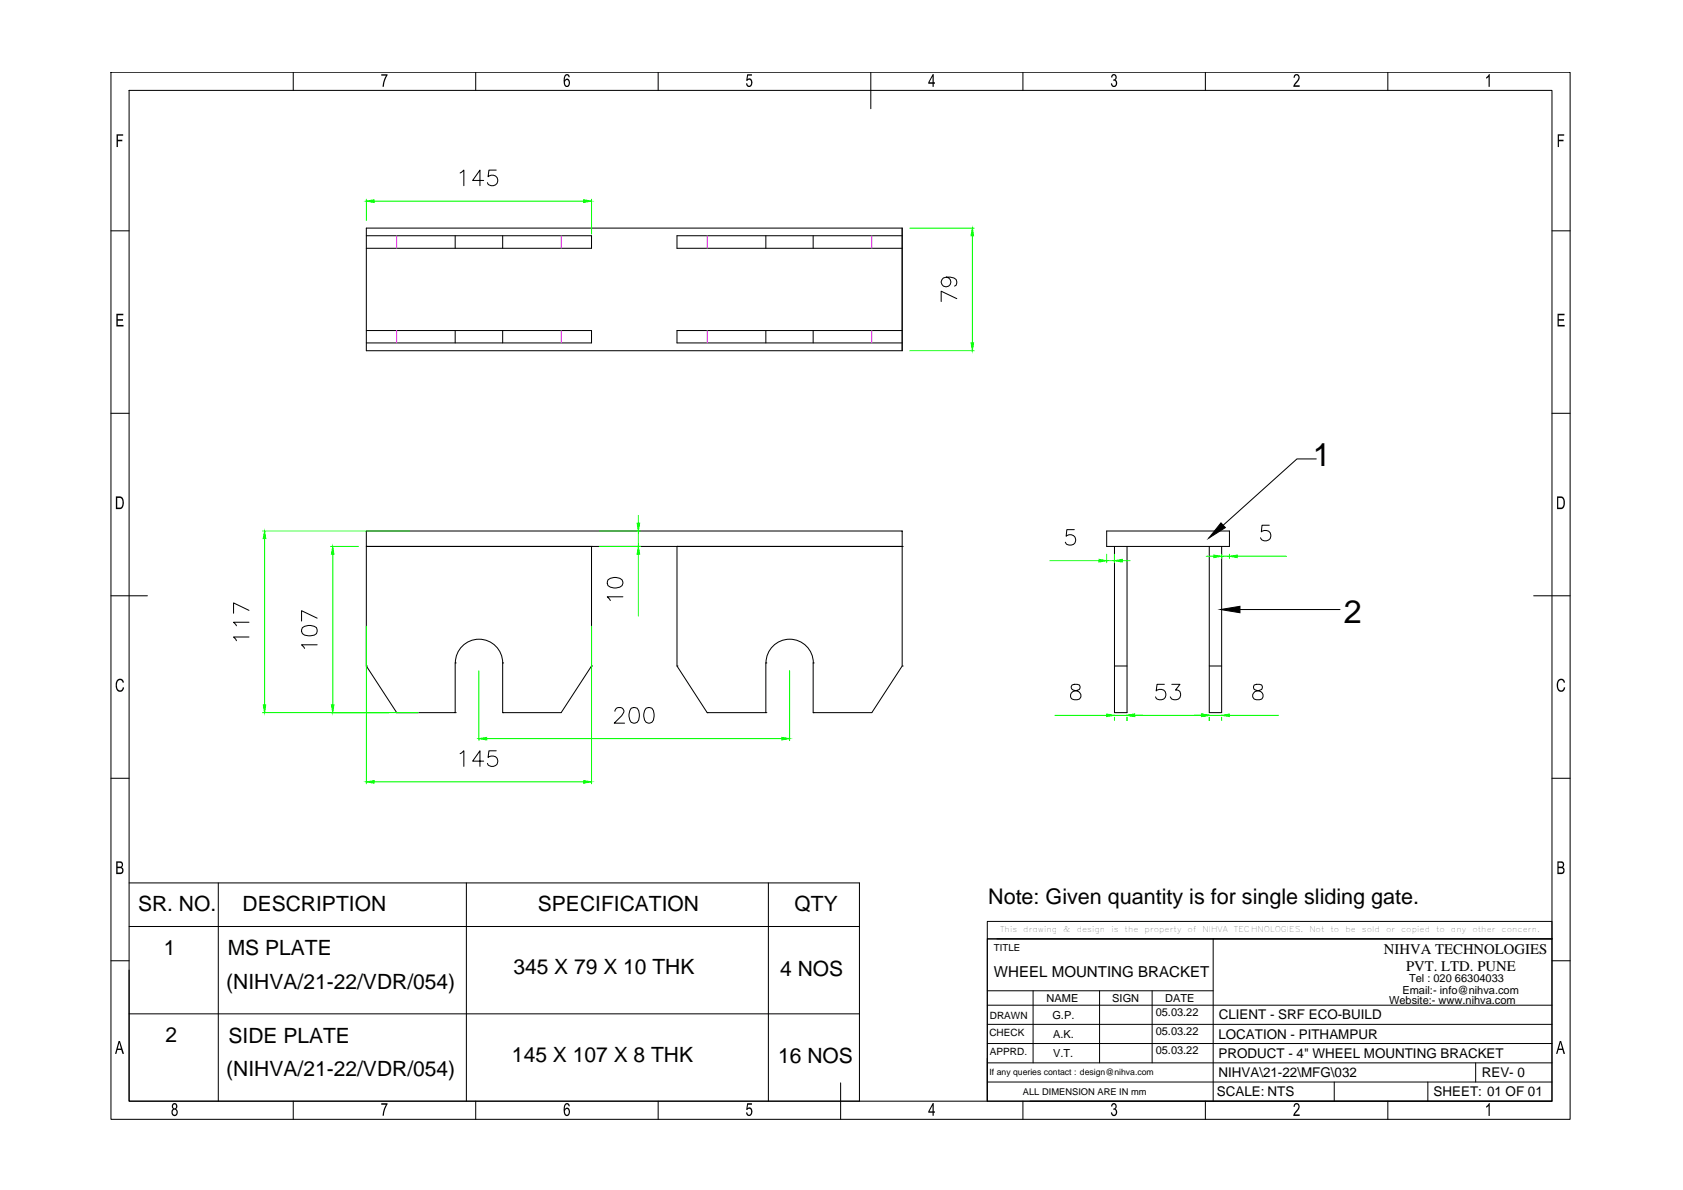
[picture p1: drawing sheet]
<svg xmlns="http://www.w3.org/2000/svg" width="420mm" height="297mm" viewBox="0 0 420 297" stroke-linecap="round" stroke-linejoin="round" font-family="sans-serif">
<!-- layer: 0 -->
<g fill="none" stroke="#000" stroke-width=".25">
<path d="M27.7 18h364.3v261.4h-364.3zM73.2 18v4.6M118.8 18v4.6M164.3 18v4.6M217.4 18v9.1M255.4 18v4.6M300.9 18v4.6M346.5 18v4.6M32.2 22.6h355.2v252.3h-355.2zM27.7 57.6h4.5M91.5 56.9h133.7v30.6h-133.7zM91.5 58.8h56.2v3.2h-56.2"/>
<path d="M113.6 58.8v3.2M114.9 43.2l.9-.7v3.9M120.7 45h-2.7l1.8-2.5v3.9M123.9 42.5h-1.8l-.3 1.6a1.37 1.37 0 0 1 2.1 0 1.37 1.37 0 0 1-.2 2 1.37 1.37 0 0 1-2-.5M125.5 58.8v3.2M191.2 58.8v3.2M203 58.8v3.2M225.2 58.8h-56.2v3.2h56.2M387.4 57.6h4.6M236.3 69.2a1.21 1.21 0 0 1 1 1.6 1.21 1.21 0 0 1-1.8 .5 1.21 1.21 0 0 1 0-1.9 3.3 3.3 0 0 1 3.2 .4 1.17 1.17 0 0 1-.4 1.6M238.9 74.5l-3.9-1.8v2.6M91.5 82.5h56.2v3.1h-56.2"/>
<path d="M113.6 82.5v3.1M125.5 82.5v3.1M191.2 82.5v3.1M203 82.5v3.1M225.2 82.5h-56.2v3.1h56.2M27.7 103.2h4.5M328.6 114.6h-4.8l-18.4 16.5M387.4 103.2h4.6M91.5 136.4h.1M91.5 132.5h133.7v3.9h-133.7zM147.7 136.4h.1M169 136.4h.1"/>
<path d="M225.2 136.4h.1M268.2 132.2h-1.9l-.1 1.7a1.36 1.36 0 0 1 2 0 1.36 1.36 0 0 1-.3 2 1.36 1.36 0 0 1-1.9-.6M276.3 132.5h30.6v3.9h-30.6zM278.2 136.4v41.5h3.2v-41.5M301.9 136.4v41.5h3.1v-41.5M316.9 131.1h-1.8l-.2 1.7a1.36 1.36 0 0 1 2 0 1.36 1.36 0 0 1-.2 2 1.36 1.36 0 0 1-2-.6M27.7 148.7h9.1M62.2 159h-3.9l.7 .9M62.2 155.3h-3.9l.7 .9M62.2 152.4l-3.9-1.9v2.6M75.5 156.7a3 3 0 0 1 3.5 0 1.31 1.31 0 0 1-.5 1.8 3.3 3.3 0 0 1-3-.3l-.2-.6zM79.2 154.3l-3.9-1.9v2.6"/>
<path d="M151.8 144.7a2.85 2.85 0 0 1 3.5 0 1.2 1.2 0 0 1-.6 1.9 2.99 2.99 0 0 1-2.9-.4l-.2-.6zM155.5 149h-3.9l.8 .9M309.6 152.1h24.9M382.9 148.7h9.1M79.2 161h-3.9l.7 .8M91.5 166.2h.1M99 177.9h.1M113.6 165.5v12.4h-14.6l-7.5-11.7v-29.8h56.2v29.8l-7.6 11.7h-14.6v-12.4M113.6 177.9h.1M113.6 165.5h.1M125.5 165.5a5.9 5.9 0 0 0-5.9-5.9 5.9 5.9 0 0 0-5.9 5.9M125.5 165.5h.1"/>
<path d="M125.5 177.9h.1M147.7 166.2h.1M153.5 177.5l.4-.7 1.1-.2a.96 .96 0 0 1 .5 1.5l-2.2 2.4h2.6M157.6 176.8a1.28 1.28 0 0 1 1.8 .6 3.2 3.2 0 0 1-.3 2.9 1.18 1.18 0 0 1-1.9-.6 3.1 3.1 0 0 1 .4-2.9zM161.3 176.8a1.25 1.25 0 0 1 1.8 .6 3.2 3.2 0 0 1-.4 2.9 1.2 1.2 0 0 1-1.8-.6 2.99 2.99 0 0 1 .4-2.9zM169 166.2h.1M176.5 177.9h.1M191.2 165.5v12.4h-14.7l-7.5-11.7v-29.8h56.2v29.8l-7.6 11.7h-14.6v-12.4M191.2 177.9h.1M191.2 165.5h.1M203 165.5h.1M203 177.9h.1"/>
<path d="M203 165.5a5.9 5.9 0 0 0-5.9-5.9 5.9 5.9 0 0 0-5.9 5.9M225.2 166.2h.1M267.6 171a.75 .75 0 0 0 .4 1.3 1.78 1.78 0 0 1 1.8 1.1 1.05 1.05 0 0 1-.9 1.3h-.7a1.1 1.1 0 0 1-1-1.2 1.1 1.1 0 0 1 1.2-1l.7-.2a.78 .78 0 0 0 .4-1.3l-.6-.2zM278.2 166.2h3.2M290.7 170.8h-1.8l-.3 1.7a1.37 1.37 0 0 1 2.1-.1 1.37 1.37 0 0 1-.2 2.1 1.37 1.37 0 0 1-2-.6M292.5 170.8h2.1l-1.1 1.5a1.25 1.25 0 0 1 1.3 1.4 1.25 1.25 0 0 1-1.7 1l-.6-.2-.3-.6M301.9 166.2h3.1M313.1 171a.78 .78 0 0 0 .4 1.3 1.77 1.77 0 0 1 1.8 1.1 .99 .99 0 0 1-.9 1.3h-.7a1.11 1.11 0 0 1-1-1.2 1.11 1.11 0 0 1 1.2-1l.7-.2a.78 .78 0 0 0 .4-1.3l-.6-.2zM27.7 194.3h4.5M114.9 188.1l.9-.7v3.9M120.7 190h-2.7l1.8-2.6v3.9M123.9 187.4h-1.8l-.3 1.7a1.39 1.39 0 0 1 2-.1 1.39 1.39 0 0 1 0 2 1.39 1.39 0 0 1-2-.1l-.1-.4"/>
<path d="M387.4 194.3h4.6M27.7 239.8h4.5M32.2 220.4h182.4v54.5h-182.4v-32.8M32.2 231.3h182.4M54.5 220.4v54.5M116.4 220.4v54.5M191.8 220.4v54.5M246.5 230h140.9v4.4h-140.9zM246.5 234.4h140.9v40.5h-140.9zM246.5 234.4v40.5M248.9 234.4h138.5M302.9 234.4v40.5"/>
<path d="M387.4 239.8h4.6M32.2 253.1h182.4M246.5 255.7h140.9M246.5 250.9h140.9M246.5 247.3h56.4M257.9 247.3v18M274.5 247.3v18M287.6 247.3v18M73.2 274.9v4.5M118.8 274.9v4.5M164.3 274.9v4.5M209.9 270.3v9.1"/>
<path d="M246.5 265.3h140.9M246.5 260.5h140.9M246.5 270.1h140.9M255.4 274.9v4.5M257.1 274.9h130.3M300.9 274.9v4.5M333.1 270.1v4.8M346.5 274.9v4.5M356.5 270.1v4.8M368.4 265.3v4.8"/>
</g>
<path d="M99 58.8v3.2M140.1 58.8v3.2M176.5 58.8v3.2M217.6 58.8v3.2M99 82.5v3.1M140.1 82.5v3.1M176.5 82.5v3.1M217.6 82.5v3.1" fill="none" stroke="#f0f" stroke-width=".25"/>
<g fill="none" stroke="#0f0" stroke-width=".25">
<path d="M91.5 49.7v5.3M93.4 50.2h52.3M147.7 49.7v8.8M227.1 56.9h16.1M242.8 58.8v26.8M227.1 87.5h16.1M65.5 132.5h36.7M66.1 134.5v41.4M82.6 136.4h6.9M83.1 138.3v37.6M149.6 136.4h10.3M149.6 132.5h10.3"/>
<path d="M159.4 128.7v1.9M159.4 132.5v3.9M159.4 138.3v15.5M262.1 140h12.3M276.3 138.3v2.2M276.3 140h1.9M278.2 138.3v2.2M280.2 140h1.9M301.1 138.9h1.9M305 138.3v1.1M305 138.9h1.9M306.9 138.3v1.1"/>
<path d="M308.9 138.9h12.3M91.5 156.3v39.4M147.7 156.3v39.4M65.5 177.9h38.9M119.6 167.4v17.5M197.1 167.4v17.5M263.4 178.6h12.9M278.2 179v.8M278.2 178.6h3.2M281.4 179v.8M283.3 178.6h16.6M301.9 178.6h3.1"/>
<path d="M301.9 179v.8M305 179v.8M306.9 178.6h12.3M93.4 195.2h52.3M121.5 184.4h73.7"/>
</g>
<g fill="#0f0" stroke="#0f0" stroke-width=".25">
<path d="M242.4 85.6h.6l-.2 1.9z"/>
<path d="M242.8 56.9l.2 1.9h-.6z"/>
<path d="M91.5 50.2l1.9-.3v.6z"/>
<path d="M145.7 49.9l2 .3-2 .3z"/>
<path d="M281.4 178.6l1.9-.4v.7z"/>
<path d="M276.3 178.2l1.9 .4-1.9 .3z"/>
<path d="M299.9 178.2l2 .4-2 .3z"/>
<path d="M305 178.6l1.9-.4v.7z"/>
<path d="M303 138.6l2 .3-2 .3z"/>
<path d="M306.9 138.9l2-.3v.6z"/>
<path d="M278.2 140l2-.4v.7z"/>
<path d="M274.4 139.6l1.9 .4-1.9 .3z"/>
<path d="M82.7 175.9h.7l-.3 2z"/>
<path d="M83.1 136.4l.3 1.9h-.7z"/>
<path d="M91.5 195.2l1.9-.3v.6z"/>
<path d="M145.7 194.9l2 .3-2 .3z"/>
<path d="M159.1 130.6h.6l-.3 1.9z"/>
<path d="M159.4 136.4l.3 1.9h-.6z"/>
<path d="M65.7 175.9h.7l-.3 2z"/>
<path d="M66.1 132.5l.3 2h-.7z"/>
<path d="M119.6 184.4l1.9-.3v.6z"/>
<path d="M195.2 184.1l1.9 .3-1.9 .3z"/>
</g>
<g fill="#000">
<path d="M95.2 18.5h1.5l-.6 1.7-.3 1.5h-.3l.1-.9 .8-1.9h-1.2zM29.1 33.5h1.6v.4h-1.3v1h1.1v.4h-1.1v1.4h-.3zM186.5 18.5h1.2v.4h-1l-.1 .9 .3-.2h.5l.4 .9-.2 .9-.4 .3h-.5l-.4-.6-.1-.3h.3l.2 .4 .3 .2 .5-.5-.2-.9-.4-.1-.3 .3h-.3zM277.6 18.7l.2-.2 .8 .2 .2 .4-.1 .6a.24 .24 0 0 0-.2 .3 .24 .24 0 0 0 .3 .2l.1 .7-.3 .6-.5 .3-.5-.3-.3-.7h.3l.2 .5 .4 .1 .3-.2 .1-.5-.3-.5h-.4v-.4l.5-.2v-.6l-.4-.2-.3 .6-.3-.1zM323.3 18.6l.7-.1 .5 .7-.2 .7-1 1.4h1.2v.4h-1.7l.2-.5 1.2-1.8-.1-.3-.3-.3-.5 .2-.1 .4h-.3zM371.7 18.5h.2v3.2h-.3v-2.5l-.6 .4v-.3zM388.9 33.5h1.6v.4h-1.3v1h1.1v.4h-1.1v1.4h-.3zM29.1 78.3h1.7v.4h-1.4v1h1.3v.4h-1.3v1h1.4v.4h-1.7zM388.8 78.3h1.8v.4h-1.5v1h1.4v.4h-1.4v1h1.5v.4h-1.8zM29.2 169.8l.4-.3 .6-.1 .7 .7 .1 .2-.4 .1-.3-.6h-.4l-.5 .2-.2 .5 .1 1.2 .4 .6h.5l.5-.8 .3 .1-.3 .7-.5 .4-.7-.1-.4-.5-.2-1.5zM389 169.8l.5-.4h.5l.6 .6 .1 .3-.3 .1-.3-.6h-.5l-.6 .6v1.1l.4 .8h.6l.4-.8 .4 .1-.3 .7-.5 .4-.8-.1-.4-.6-.2-1.4zM95.2 275.4h1.5l-.6 1.7-.3 1.4h-.3l.1-.8 .8-1.9h-1.2z"/>
<path d="M186.5 275.4h1.2v.4h-1l-.1 .8 .4-.2 .5 .1 .3 .9-.2 .9-.6 .3-.6-.3-.2-.6h.3l.2 .5 .4 .1 .4-.4v-.7l-.3-.4-.9 .2zM277.6 275.5l.7-.2 .5 .7-.1 .5-.3 .3 .4 .3 .1 .7-.2 .5-.5 .3-.5-.1-.4-.8 .3-.1 .4 .7 .5-.3 .1-.4-.1-.4-.6-.2v-.3l.5-.2 .1-.5-.2-.3h-.3l-.3 .5h-.3zM323.2 275.5l.7-.2 .4 .4 .2 .4-.2 .7-1 1.4h1.2v.4h-1.7l.3-.7 .8-1.1 .3-.5-.3-.6-.5 .1-.2 .5h-.3zM371.7 275.3h.2v3.3h-.3v-2.5l-.6 .4v-.4z"/>
<path d="M141.1 18.6l.8-.1 .4 .7-.3 .1-.2-.4-.3-.1-.5 .7v.5l.3-.3 .4-.1 .5 .5v1.1l-.5 .5-.5-.1-.4-.6-.1-1.5zM141.2 20.1l-.1 .9 .2 .3 .3 .1 .4-.4v-.6l-.3-.4z"/>
<path d="M232.8 18.5h.3v2h.3v.4h-.3v.8h-.3v-.8h-1.1v-.4zM232.8 19.1l-.8 1.4h.8z"/>
<path d="M28.9 123.9l1.4 .1 .5 .6 .1 1.5-.3 .7-.4 .2-1.3 .1zM29.3 124.3v2.4h.8l.4-.6v-1.2l-.3-.6z"/>
<path d="M388.7 123.9l1.3 .1 .5 .5 .2 1.4-.3 .8-.4 .3-1.3 .1zM389 124.3v2.4h.9l.4-.7v-1.2l-.4-.5z"/>
<path d="M29 215h1.2l.5 .4v.6l-.3 .5 .4 .4v.6l-.1 .3-.4 .3-1.3 .1zM29.4 215.3v1h.8l.2-.1v-.5l-.2-.3zM29.4 216.7v1.1h.8l.3-.2v-.6l-.2-.2z"/>
<path d="M388.8 215l1.4 .1 .3 .6-.1 .5a.33 .33 0 0 0-.2 .3 .33 .33 0 0 0 .3 .3l.1 .8-.2 .4-.5 .2h-1.1zM389.1 215.3v1h.8l.2-.1v-.7zM389.1 216.7v1.1l1-.1 .2-.3-.1-.6z"/>
<path d="M29.6 259.8h.3l1.1 3.3h-.4l-.3-1h-1l-.2 1h-.4zM29.8 260.2l-.4 1.5h.8z"/>
<path d="M43.1 275.5l.6-.2 .6 .5-.1 .8-.3 .2 .5 .6-.3 1-.7 .2-.4-.3-.2-.4 .1-.9a.24 .24 0 0 0 .3-.2 .24 .24 0 0 0-.2-.2l-.1-.7zM43.4 275.7l-.2 .7 .5 .2 .3-.2v-.4l-.3-.3zM43.4 277l-.3 .4v.4l.3 .4 .3 .1 .3-.4v-.6l-.3-.3z"/>
<path d="M141 275.6l.4-.3 .4 .1 .5 .7h-.3l-.3-.4h-.3l-.4 .6v.6l.2-.3 .5-.1 .5 .4v1.1l-.5 .6-.6-.2-.3-.6-.1-1.4zM141.3 276.9l-.2 .3v.6l.2 .4 .4 .1 .3-.4v-.5l-.3-.5z"/>
<path d="M232.8 275.3h.3v2.1h.3v.3h-.3v.8h-.3v-.8h-1.1v-.3zM232.8 276l-.8 1.4h.8z"/>
<path d="M389.4 259.8h.3l1 3.3h-.4l-.2-1h-1l-.3 1h-.3zM389.6 260.2l-.5 1.5h.9z"/>
</g>
<path d="M304.8 130.5l1.1 1.2-4.1 2.6zM304.7 152.1l4.9-.8v1.7z" fill="#000" stroke="#000" stroke-width=".25"/>
<g font-size="8.1">
<text x="327.7" y="116.3">1</text>
<text x="335.5" y="155.5">2</text>
</g>
<text font-size="5.4" x="246.7" y="225.7">Note: Given quantity is for single sliding gate.</text>
<g font-size="5.2">
<text x="34.5" y="227.5">SR. NO.</text>
<text x="60.6" y="227.5">DESCRIPTION</text>
<text x="134.3" y="227.5">SPECIFICATION</text>
<text x="198.3" y="227.5">QTY</text>
<text x="40.9" y="238.4">1</text>
<text x="56.9" y="238.5">MS PLATE</text>
<text x="128.2" y="243.2">345 X 79 X 10 THK</text>
<text x="194.8" y="243.7">4 NOS</text>
<text x="56.5" y="246.8">(NIHVA/21-22/VDR/054)</text>
<text x="41.3" y="260.2">2</text>
<text x="57" y="260.3">SIDE PLATE</text>
<text x="56.5" y="268.6">(NIHVA/21-22/VDR/054)</text>
<text x="127.8" y="265">145 X 107 X 8 THK</text>
<text x="194.3" y="265.3">16 NOS</text>
</g>
<text font-size="3.8" x="248.1" y="243.9">WHEEL MOUNTING BRACKET</text>
<g font-size="3.7">
<text x="345.5" y="238.3">NIHVA TECHNOLOGIES</text>
<text x="351" y="242.4">PVT. LTD. PUNE</text>
</g>
<g font-size="3.3">
<text x="304.3" y="254.5">CLIENT - SRF ECO-BUILD</text>
<text x="304.2" y="259.2">LOCATION - PITHAMPUR</text>
<text x="304.2" y="268.8">NIHVA\21-22\MFG\032</text>
<text x="304.2" y="264">PRODUCT - 4&quot; WHEEL MOUNTING BRACKET</text>
<text x="369.9" y="268.8">REV- 0</text>
<text x="303.8" y="273.6">SCALE: NTS</text>
<text x="357.9" y="273.6">SHEET: 01 OF 01</text>
</g>
<g font-size="2.8">
<text x="351.8" y="245.2">Tel : 020 66304033</text>
<text x="261.3" y="250.2">NAME</text>
<text x="277.7" y="250.2">SIGN</text>
<text x="290.9" y="250.2">DATE</text>
<text x="346.8" y="250.6">Website:- www.nihva.com</text>
<text x="350.1" y="248">Email:- info@nihva.com</text>
<text x="262.7" y="254.3">G.P.</text>
<text x="288.5" y="253.6">05.03.22</text>
<text x="262.9" y="259.1">A.K.</text>
<text x="262.9" y="263.9">V.T.</text>
<text x="288.5" y="258.4">05.03.22</text>
<text x="288.5" y="263.2">05.03.22</text>
</g>
<g font-size="2.5">
<text x="247.1" y="254.3">DRAWN</text>
<text x="247" y="258.6">CHECK</text>
<text x="247.1" y="263.3">APPRD.</text>
</g>
<text font-size="2.4" x="248.1" y="237.4">TITLE</text>
<text font-size="2.3" x="255.4" y="273.3">ALL DIMENSION ARE IN mm</text>
<text font-size="2.2" x="247" y="268.3">If any queries contact : design@nihva.com</text>
<g font-size="2">
<text x="249.7" y="232.7">This</text>
<text x="255.5" y="232.7">drawing</text>
<text x="265.5" y="232.7">&amp;</text>
<text x="268.8" y="232.7">design</text>
<text x="277.4" y="232.7">is</text>
<text x="280.7" y="232.7">the</text>
<text x="285.7" y="232.7">property</text>
<text x="296.5" y="232.7">of</text>
<text x="300.2" y="232.7">NIHVA</text>
<text x="308" y="232.7">TECHNOLOGIES.</text>
<text x="326.9" y="232.7">Not</text>
<text x="332.2" y="232.7">to</text>
<text x="335.9" y="232.7">be</text>
<text x="340" y="232.7">sold</text>
<text x="346" y="232.7">or</text>
<text x="349.8" y="232.7">copied</text>
<text x="358.5" y="232.7">to</text>
<text x="362.2" y="232.7">any</text>
<text x="367.6" y="232.7">other</text>
<text x="374.9" y="232.7">concern.</text>
</g>
</svg>
